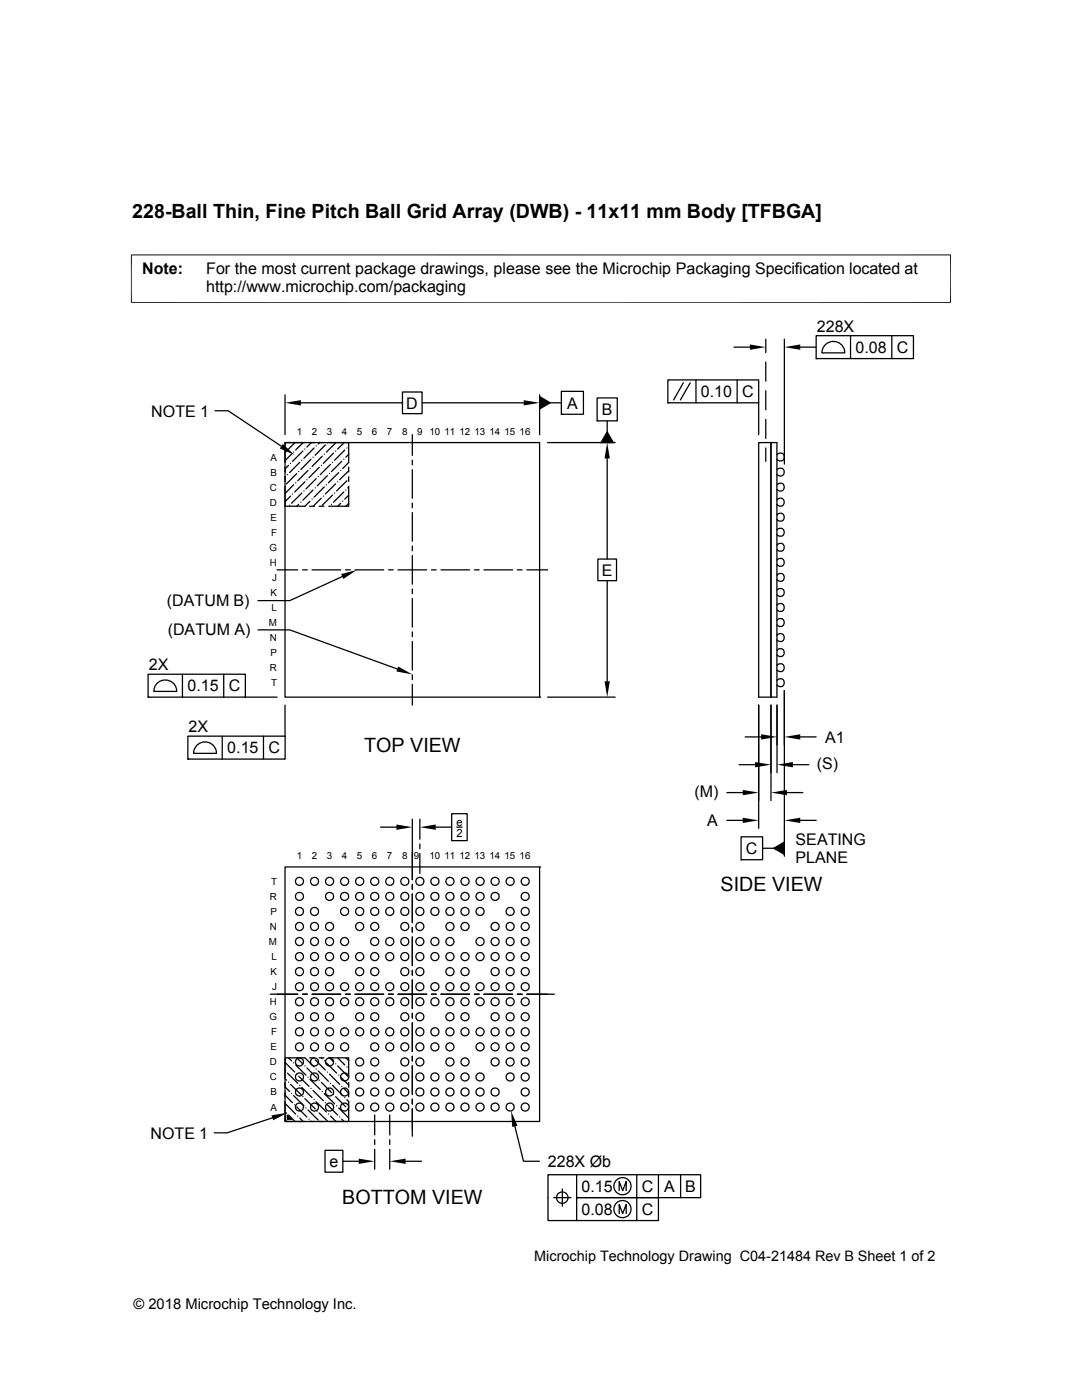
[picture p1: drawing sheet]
<svg xmlns="http://www.w3.org/2000/svg" width="216mm" height="279mm" viewBox="0 0 216 279" stroke-linecap="round" stroke-linejoin="round" font-family="sans-serif">
<g fill="none" stroke="#000" stroke-width=".25">
<path d="M56.9 78.8v7.9M80.3 78.2h3.9v4.3h-3.9zM107.7 79.2l2.1 1.2-2.1 1.2zM107.7 78.8v7.9M112 78.1h4.4v4.6h-4.4zM119.1 79.4h4.1v4.6h-4.1zM133.3 75.8h18.1v4.6h-18.1zM136.4 76.4l-2 3.4M137.7 76.4l-1.9 3.4M138.9 75.8v4.6M146.5 69.3h3.1M147.1 75.8v4.6"/>
<path d="M152.8 67.7v2.7M152.8 72.3v3.8M152.8 78v3.8M156.5 67.7v24.9M159.7 69.3h3.2M162.9 67h19.4v4.6h-19.4zM162.9 71.6h.1M164.8 68.7a2.28 2.28 0 0 1 2.4-.4 2.28 2.28 0 0 1 1.4 2.1h-4.6l.3-1.2zM169.7 67v4.6M177.9 67v4.6M42.9 82h2.6l10.6 7M56.9 93.2v1"/>
<path d="M56.9 95.1v1M56.9 97v4h3.9M56.9 88.3h50.8v50.8h-50.8zM57 95.1l-.1 .1M57 88.6h.1M57.4 94.7h.1M57.6 92.9l-.7 .7M58 99l-1.1 1.1M58 92.5h.1M58.2 90.6l-1.3 1.3M58.4 98.6h.1M58.6 96.8l-1.7 1.7"/>
<path d="M58.6 90.2h.1M58.8 88.4l-1.9 1.9M59 96.4h.1M59.2 94.5l-2 2.1M59.6 94.1h.1M59.8 92.3l-2 2M60 80.4h20.3M60.2 98.4l-2 2M60.2 91.9h.1M60.4 90l-2 2.1M60.5 88.3l-1.5 1.5M60.6 98h.1"/>
<path d="M60.8 96.2l-2 2M60.8 88.3h-3.9v4M60.8 89.6h.1M61.2 95.7h.1M61.4 93.9l-2 2M61.8 88.3h.9M61.8 93.5h.1M62.1 91.7l-2.1 2M62.1 88.3l-.9 .9M62.3 99.6h.1M62.5 97.8l-2.1 2M62.5 91.2h.1"/>
<path d="M62.7 89.4l-2.1 2.1M62.9 97.4h.1M63.1 95.5l-2.1 2.1M63.1 89h.1M63.5 95.1h.1M63.7 93.3l-2 2M63.7 88.3h.9M63.8 88.3l-.3 .3M64.1 92.9h.1M64.1 99.4l-1.6 1.6M64.3 91l-2 2.1M64.5 99h.1"/>
<path d="M64.7 90.6h.1M64.7 97.2l-2 2M64.9 88.8l-2 2M65.1 96.8h.1M65.3 94.9l-2 2.1M65.3 88.4h.1M65.6 88.3h4v4l-1.2 1.2M65.7 94.5h.1M65.9 92.7l-2 2M66.4 92.3h.1M66.4 98.8l-2.1 2M66.5 90.4l-2 2.1"/>
<path d="M66.8 98.4h.1M67 90h.1M67 96.6l-2.1 2M67 88.3l-1.9 1.9M67.4 96.2h.1M67.6 94.3l-2.1 2.1M68 93.9h.1M68.2 92.1l-2.1 2M68.6 91.7h.1M68.6 98.2l-2.1 2M68.7 88.3l-1.3 1.3M68.8 89.8l-2 2.1"/>
<path d="M69 97.8h.1M69.2 89.4h.1M69.2 95.9l-2 2.1M69.6 90.7l-.6 .5M69.6 94l-1.8 1.7M69.6 97v4h-4M69.6 93.2v1M69.6 95.1v1M69.6 97.2l-.2 .2M69.6 98.8l-.8 .8M82.3 86.7v4.2M82.3 91.8v1"/>
<path d="M82.3 93.7v5.7M84.2 80.4h20.3M109.3 88.3h13.4M109.8 80.4h2.2M112 82.7h.1M119.1 84h.1M121.2 86.2l1.2 2.1h-2.5zM121.2 84v2.2M121.2 91.5v20.1M133.3 80.4h.1M151.4 80.4v6.3M151.4 88.3h2.4v50.8v-50.8h1.2v50.8h-3.6z"/>
<path d="M152.8 83.7v3.8M152.8 89.4v2.7M155 90.8l.8-.4a.81 .81 0 0 1 .7 .8 .81 .81 0 0 1-.7 .8l-.8-.3M155 93.7l.8-.3a.8 .8 0 0 1 .7 .8 .8 .8 0 0 1-.7 .8l-.8-.3M155 96.8l.8-.4a.8 .8 0 0 1 .7 .8 .8 .8 0 0 1-.7 .8l-.8-.3M155 99.8l.8-.4a.81 .81 0 0 1 .7 .8 .81 .81 0 0 1-.7 .8l-.8-.3M55.3 113.7h4.1M57.8 100.8h.1M59.6 100.6l-.4 .4M60 100.2h.1M60.4 113.7h.9M61.8 101h.9"/>
<path d="M61.8 100l-.9 1M62.3 113.7h5.7M63.7 101h.9M66.1 100.6h.1M68 100.4l-.6 .6M68.3 115.1l-10.5 4.8h-6.3M68.4 100h.1M68.9 113.7h1M69.6 100.5l-.6 .5M70.8 113.7h5.8M77.5 113.7h1M79.4 113.7h5.7"/>
<path d="M82.3 100.4v.9M82.3 102.3v5.7M82.3 109v.9M82.3 110.9v5.7M82.3 117.5v1M82.3 119.4v5.8M86.1 113.7h.9M88 113.7h5.7M94.7 113.7h.9M96.6 113.7h5.7M103.2 113.7h1M105.1 113.7h4.2"/>
<path d="M119.3 111.6h3.7v4.3h-3.7zM121.2 115.9v20.1M155 102.8l.8-.4a.81 .81 0 0 1 .7 .8 .81 .81 0 0 1-.7 .8l-.8-.3M155 105.8l.8-.4a.81 .81 0 0 1 .7 .8 .81 .81 0 0 1-.7 .8l-.8-.3M155 108.8l.8-.4a.8 .8 0 0 1 .7 .8 .8 .8 0 0 1-.7 .8l-.8-.3M155 111.8l.8-.4a.8 .8 0 0 1 .7 .8 .8 .8 0 0 1-.7 .8l-.8-.3M155 114.8l.8-.4a.8 .8 0 0 1 .7 .8 .8 .8 0 0 1-.7 .8l-.8-.3M155 117.8l.8-.4a.8 .8 0 0 1 .7 .8 .8 .8 0 0 1-.7 .8l-.8-.3M29.5 134.6h19.5v4.5h-19.5zM29.5 139.1h.1M31.4 136.3a2.29 2.29 0 0 1 2.5-.4 2.29 2.29 0 0 1 1.4 2.1h-4.6l.3-1.2zM36.4 134.6v4.5"/>
<path d="M44.6 134.6v4.5M48.9 139.1h6.4M51.5 125.7h6.3l21.5 7.8M82.3 126.1v1M82.3 128v5.7M82.3 134.7v.9M82.3 136.6v4.1M107.7 139.1h.1M109.3 139.1h13.4M155 126.8l.8-.4a.81 .81 0 0 1 .7 .8 .81 .81 0 0 1-.7 .8l-.8-.3M155 129.8l.8-.4a.8 .8 0 0 1 .7 .8 .8 .8 0 0 1-.7 .8l-.8-.3M155 120.8l.8-.4a.81 .81 0 0 1 .7 .8 .81 .81 0 0 1-.7 .8l-.8-.3"/>
<path d="M155 123.8l.8-.4a.81 .81 0 0 1 .7 .8 .81 .81 0 0 1-.7 .8l-.8-.3M155 135.8l.8-.4a.81 .81 0 0 1 .7 .8 .81 .81 0 0 1-.7 .9l-.8-.4M155 132.8l.8-.4a.8 .8 0 0 1 .7 .8 .8 .8 0 0 1-.7 .8l-.8-.3M156.5 137.8v33.1M37.5 146.9h19.4v4.6h-19.4zM37.5 151.5h.1M39.4 148.6a2.29 2.29 0 0 1 2.5-.3 2.29 2.29 0 0 1 1.3 2h-4.6l.4-1.1zM44.3 146.9v4.6M52.6 146.9v4.6M56.9 140.7v6.2M145 158.2h3.2M147.5 152.6h3.2"/>
<path d="M148.7 147.1h3.2M151.4 140.7v24.6M153.8 140.7v19.1M155 140.7v13.5M157 158.2h3.2M158.2 152.6h3.2M159.7 147.1h3.2M56.9 173h50.8v50.8h-50.8zM75.9 165.1h3.2M82.3 163.5v12.1M82.3 176.5v1M82.3 178.4v5.7"/>
<path d="M83.8 163.5v4M83.8 168.4v1M83.8 170.3v4M87 165.1h3.1M90.1 162.4h3.1v5.4h-3.1zM91.1 165.1h1.1M107.7 173h.1M145 163.7h3.2M147.9 167h4.3v4.6h-4.3zM147.9 171.6h.1M152.2 169.3h2.2M154.4 169.3l2.1-1.2v2.4z"/>
<path d="M159.7 163.7h3.2M53.9 198.4h5.5M61.3 198.4h-.9M68 198.4h-5.7M69.9 198.4h-1M76.6 198.4h-5.8M78.5 198.4h-1M82.3 185.1v.9M82.3 187v5.7M82.3 193.7v.9M82.3 195.6v5.7M85.1 198.4h-5.7"/>
<path d="M87 198.4h-.9M93.7 198.4h-5.7M95.6 198.4h-.9M102.3 198.4h-5.7M104.2 198.4h-1M110.6 198.4h-5.5M56.9 219.9v3.9h3.9M56.9 216v1M56.9 218v.9M56.9 212l1.9 2M56.9 215.3l.3 .3M56.9 216.9l.9 .9"/>
<path d="M56.9 218.6l1.5 1.5M57 213.7h.1M57.4 214.2l2 2M57.6 216h.1M57.6 211.1l.6 .6M58 216.4l2 2M58.2 218.2h.1M58.6 212.1h.1M58.6 218.7l2 2M59 212.5l2 2.1M59.2 214.4h.1M59.2 211.1l1.2 1.2"/>
<path d="M59.6 214.8l2.1 2M59.8 216.6h.1M60.2 217l2.1 2.1M60.4 218.9h.1M60.8 211.1h-3.9v4M60.8 212.7h.1M60.8 219.3l2.1 2M60.9 211.1l1.8 1.8M61.2 213.1l2.1 2.1M61.4 215h.1M61.8 211.1h.9M61.8 215.4l2.1 2"/>
<path d="M62.1 217.2h.1M62.5 217.6l2 2.1M62.7 219.5h.1M62.9 211.5l2 2.1M63.1 213.3h.1M63.1 219.9l2 2M63.5 213.7l2 2.1M63.7 211.1h.9M63.7 215.6h.1M64.1 216l2 2M64.1 211.1l.2 .2M64.3 217.8h.1"/>
<path d="M64.7 211.7h.1M64.7 218.2l2.1 2.1M65.1 212.1l2.1 2.1M65.3 214h.1M65.6 211.1h4v4M65.7 214.4l2.1 2M65.8 211.1l.7 .8M65.9 216.2h.1M66.4 216.6l2 2.1M66.5 218.4h.1M67 212.3h.1M67 218.9l2 2"/>
<path d="M67.4 212.7l2 2.1M67.4 211.1l1.4 1.4M67.6 214.6h.1M68 215l1.6 1.6M68.2 216.8h.1M68.6 217.2l1 1M68.8 219.1h.1M69 211.1l.6 .6M69.2 212.9h.1M69.2 219.5l.4 .4v3.9h-4M69.6 216v1M69.6 218v.9"/>
<path d="M82.3 202.2v1M82.3 204.1v5.7M82.3 210.8v1M82.3 212.7v5.7M82.3 219.4v.9M54.3 223.1l-9 3h-2.6M56.9 223.5l.3 .3M57 220.3l2 2M57.2 222.1h.1M57.3 222.5l.9 .9h-.9zM57.6 222.5l1.3 1.3M58.8 220.5h.1"/>
<path d="M59.2 220.9l2 2M59.4 222.7h.1M59.8 223.1l.7 .7M61 221.1h.1M61.4 221.5l2.1 2M61.7 223.4h.1M61.8 223.8h.9M62.1 223.8h.1M63.3 221.7h.1M63.7 223.8h.9M63.7 222.1l1.7 1.7M64.9 229.6h3.5v4.3h-3.5z"/>
<path d="M64.9 220.1h.1M65.3 220.5l2.1 2M65.5 222.3h.1M65.9 222.7l1.1 1.1M67.2 220.7h.1M67.6 221.1l2 2M67.8 222.9h.1M68.2 223.4l.5 .4M68.4 231.8h3.2M69.4 221.3h.1M74.8 222.5v4M74.8 227.5v.9"/>
<path d="M74.8 229.4v3.9M77.8 222.5v4M77.8 227.5v.9M77.8 229.4v3.9M80.9 231.8h3.2M82.3 221.3v5.5M102.7 224.8l1.8 7h3.1M110.5 239h3.4M112.2 237.3v3.4M115.1 234.4v4.6h16.3v4.6h-22.1v-9.2h30.5v4.6h-24.7v4.6M123.5 237.6v-1.8l.7 1.8 .7-1.8v1.8M127.1 234.4v9.2"/>
<path d="M131.4 234.4v4.6M135.8 234.4v4.6M123.5 242.2v-1.8l.7 1.8 .7-1.8v1.8"/>
<circle cx="59.8" cy="178.9" r=".8"/>
<circle cx="59.8" cy="175.9" r=".8"/>
<circle cx="62.8" cy="175.9" r=".8"/>
<circle cx="65.8" cy="175.9" r=".8"/>
<circle cx="65.8" cy="178.9" r=".8"/>
<circle cx="68.8" cy="175.9" r=".81"/>
<circle cx="68.8" cy="178.9" r=".81"/>
<circle cx="71.8" cy="175.9" r=".81"/>
<circle cx="71.8" cy="178.9" r=".81"/>
<circle cx="74.8" cy="175.9" r=".81"/>
<circle cx="74.8" cy="178.9" r=".81"/>
<circle cx="77.8" cy="175.9" r=".81"/>
<circle cx="77.8" cy="178.9" r=".81"/>
<circle cx="80.8" cy="178.9" r=".81"/>
<circle cx="80.8" cy="175.9" r=".81"/>
<circle cx="83.8" cy="175.9" r=".8"/>
<circle cx="83.8" cy="178.9" r=".8"/>
<circle cx="86.8" cy="175.9" r=".8"/>
<circle cx="86.8" cy="178.9" r=".8"/>
<circle cx="89.8" cy="178.9" r=".81"/>
<circle cx="89.8" cy="175.9" r=".81"/>
<circle cx="92.8" cy="175.9" r=".81"/>
<circle cx="92.8" cy="178.9" r=".81"/>
<circle cx="95.8" cy="175.9" r=".81"/>
<circle cx="95.8" cy="178.9" r=".81"/>
<circle cx="98.8" cy="175.9" r=".81"/>
<circle cx="98.8" cy="178.9" r=".81"/>
<circle cx="101.8" cy="175.9" r=".81"/>
<circle cx="104.8" cy="178.9" r=".8"/>
<circle cx="104.8" cy="175.9" r=".8"/>
<circle cx="59.8" cy="199.9" r=".8"/>
<circle cx="59.8" cy="196.9" r=".8"/>
<circle cx="59.8" cy="184.9" r=".81"/>
<circle cx="59.8" cy="187.9" r=".81"/>
<circle cx="59.8" cy="190.9" r=".81"/>
<circle cx="59.8" cy="193.9" r=".81"/>
<circle cx="59.8" cy="181.9" r=".81"/>
<circle cx="62.8" cy="199.9" r=".8"/>
<circle cx="62.8" cy="184.9" r=".81"/>
<circle cx="62.8" cy="187.9" r=".81"/>
<circle cx="62.8" cy="190.9" r=".81"/>
<circle cx="62.8" cy="196.9" r=".81"/>
<circle cx="62.8" cy="193.9" r=".81"/>
<circle cx="62.8" cy="181.9" r=".81"/>
<circle cx="65.8" cy="199.9" r=".8"/>
<circle cx="65.8" cy="184.9" r=".81"/>
<circle cx="65.8" cy="187.9" r=".81"/>
<circle cx="65.8" cy="190.9" r=".81"/>
<circle cx="65.8" cy="196.9" r=".81"/>
<circle cx="65.8" cy="193.9" r=".81"/>
<circle cx="68.8" cy="199.9" r=".81"/>
<circle cx="68.8" cy="187.9" r=".81"/>
<circle cx="68.8" cy="190.9" r=".81"/>
<circle cx="68.8" cy="196.9" r=".81"/>
<circle cx="68.8" cy="181.9" r=".81"/>
<circle cx="71.8" cy="199.9" r=".81"/>
<circle cx="71.8" cy="184.9" r=".81"/>
<circle cx="71.8" cy="190.9" r=".81"/>
<circle cx="71.8" cy="196.9" r=".81"/>
<circle cx="71.8" cy="181.9" r=".81"/>
<circle cx="71.8" cy="193.9" r=".81"/>
<circle cx="74.8" cy="199.9" r=".81"/>
<circle cx="74.8" cy="184.9" r=".81"/>
<circle cx="74.8" cy="187.9" r=".81"/>
<circle cx="74.8" cy="190.9" r=".81"/>
<circle cx="74.8" cy="196.9" r=".81"/>
<circle cx="74.8" cy="181.9" r=".81"/>
<circle cx="74.8" cy="193.9" r=".81"/>
<circle cx="77.8" cy="199.9" r=".81"/>
<circle cx="77.8" cy="190.9" r=".81"/>
<circle cx="77.8" cy="187.9" r=".81"/>
<circle cx="77.8" cy="196.9" r=".81"/>
<circle cx="77.8" cy="181.9" r=".81"/>
<circle cx="80.8" cy="199.9" r=".81"/>
<circle cx="80.8" cy="196.9" r=".81"/>
<circle cx="80.8" cy="190.9" r=".81"/>
<circle cx="80.8" cy="184.9" r=".81"/>
<circle cx="80.8" cy="187.9" r=".81"/>
<circle cx="80.8" cy="181.9" r=".81"/>
<circle cx="80.8" cy="193.9" r=".81"/>
<circle cx="83.8" cy="199.9" r=".8"/>
<circle cx="83.8" cy="184.9" r=".81"/>
<circle cx="83.8" cy="187.9" r=".81"/>
<circle cx="83.8" cy="190.9" r=".81"/>
<circle cx="83.8" cy="196.9" r=".81"/>
<circle cx="83.8" cy="193.9" r=".81"/>
<circle cx="83.8" cy="181.9" r=".81"/>
<circle cx="86.8" cy="199.9" r=".8"/>
<circle cx="86.8" cy="187.9" r=".81"/>
<circle cx="86.8" cy="190.9" r=".81"/>
<circle cx="86.8" cy="196.9" r=".81"/>
<circle cx="86.8" cy="181.9" r=".81"/>
<circle cx="89.8" cy="196.9" r=".81"/>
<circle cx="89.8" cy="199.9" r=".81"/>
<circle cx="89.8" cy="184.9" r=".81"/>
<circle cx="89.8" cy="187.9" r=".81"/>
<circle cx="89.8" cy="190.9" r=".81"/>
<circle cx="89.8" cy="181.9" r=".82"/>
<circle cx="89.8" cy="193.9" r=".82"/>
<circle cx="92.8" cy="199.9" r=".81"/>
<circle cx="92.8" cy="184.9" r=".81"/>
<circle cx="92.8" cy="190.9" r=".81"/>
<circle cx="92.8" cy="196.9" r=".81"/>
<circle cx="92.8" cy="181.9" r=".81"/>
<circle cx="92.8" cy="193.9" r=".81"/>
<circle cx="95.8" cy="199.9" r=".81"/>
<circle cx="95.8" cy="187.9" r=".81"/>
<circle cx="95.8" cy="190.9" r=".81"/>
<circle cx="95.8" cy="196.9" r=".81"/>
<circle cx="95.8" cy="181.9" r=".81"/>
<circle cx="98.8" cy="199.9" r=".81"/>
<circle cx="98.8" cy="190.9" r=".81"/>
<circle cx="98.8" cy="184.9" r=".81"/>
<circle cx="98.8" cy="187.9" r=".81"/>
<circle cx="98.8" cy="196.9" r=".81"/>
<circle cx="98.8" cy="193.9" r=".81"/>
<circle cx="101.8" cy="199.9" r=".81"/>
<circle cx="101.8" cy="196.9" r=".81"/>
<circle cx="101.8" cy="190.9" r=".81"/>
<circle cx="101.8" cy="184.9" r=".81"/>
<circle cx="101.8" cy="187.9" r=".81"/>
<circle cx="101.8" cy="193.9" r=".81"/>
<circle cx="101.8" cy="181.9" r=".81"/>
<circle cx="104.8" cy="199.9" r=".8"/>
<circle cx="104.8" cy="196.9" r=".8"/>
<circle cx="104.8" cy="184.9" r=".81"/>
<circle cx="104.8" cy="187.9" r=".81"/>
<circle cx="104.8" cy="190.9" r=".81"/>
<circle cx="104.8" cy="193.9" r=".81"/>
<circle cx="104.8" cy="181.9" r=".81"/>
<circle cx="59.8" cy="217.9" r=".8"/>
<circle cx="59.8" cy="208.9" r=".81"/>
<circle cx="59.8" cy="211.9" r=".81"/>
<circle cx="59.8" cy="205.9" r=".81"/>
<circle cx="59.8" cy="202.9" r=".81"/>
<circle cx="59.8" cy="214.9" r=".81"/>
<circle cx="62.8" cy="208.9" r=".81"/>
<circle cx="62.8" cy="211.9" r=".81"/>
<circle cx="62.8" cy="205.9" r=".81"/>
<circle cx="62.8" cy="214.9" r=".81"/>
<circle cx="62.8" cy="202.9" r=".81"/>
<circle cx="65.8" cy="208.9" r=".81"/>
<circle cx="65.8" cy="211.9" r=".81"/>
<circle cx="65.8" cy="205.9" r=".81"/>
<circle cx="65.8" cy="217.9" r=".81"/>
<circle cx="65.8" cy="202.9" r=".81"/>
<circle cx="68.8" cy="208.9" r=".81"/>
<circle cx="68.8" cy="205.9" r=".81"/>
<circle cx="68.8" cy="217.9" r=".81"/>
<circle cx="68.8" cy="214.9" r=".81"/>
<circle cx="71.8" cy="211.9" r=".81"/>
<circle cx="71.8" cy="205.9" r=".81"/>
<circle cx="71.8" cy="217.9" r=".81"/>
<circle cx="71.8" cy="202.9" r=".81"/>
<circle cx="71.8" cy="214.9" r=".81"/>
<circle cx="74.8" cy="208.9" r=".81"/>
<circle cx="74.8" cy="211.9" r=".81"/>
<circle cx="74.8" cy="217.9" r=".81"/>
<circle cx="74.8" cy="202.9" r=".81"/>
<circle cx="74.8" cy="214.9" r=".81"/>
<circle cx="74.8" cy="205.9" r=".81"/>
<circle cx="77.8" cy="205.9" r=".81"/>
<circle cx="77.8" cy="208.9" r=".81"/>
<circle cx="77.8" cy="217.9" r=".81"/>
<circle cx="77.8" cy="214.9" r=".81"/>
<circle cx="80.8" cy="217.9" r=".81"/>
<circle cx="80.8" cy="205.9" r=".81"/>
<circle cx="80.8" cy="208.9" r=".81"/>
<circle cx="80.8" cy="211.9" r=".81"/>
<circle cx="80.8" cy="202.9" r=".81"/>
<circle cx="80.8" cy="214.9" r=".81"/>
<circle cx="83.8" cy="208.9" r=".81"/>
<circle cx="83.8" cy="211.9" r=".81"/>
<circle cx="83.8" cy="205.9" r=".81"/>
<circle cx="83.8" cy="217.9" r=".81"/>
<circle cx="83.8" cy="214.9" r=".81"/>
<circle cx="83.8" cy="202.9" r=".81"/>
<circle cx="86.8" cy="208.9" r=".81"/>
<circle cx="86.8" cy="205.9" r=".81"/>
<circle cx="86.8" cy="217.9" r=".81"/>
<circle cx="86.8" cy="214.9" r=".81"/>
<circle cx="89.8" cy="217.9" r=".81"/>
<circle cx="89.8" cy="211.9" r=".81"/>
<circle cx="89.8" cy="208.9" r=".81"/>
<circle cx="89.8" cy="205.9" r=".81"/>
<circle cx="89.8" cy="202.9" r=".82"/>
<circle cx="89.8" cy="214.9" r=".82"/>
<circle cx="92.8" cy="211.9" r=".81"/>
<circle cx="92.8" cy="205.9" r=".81"/>
<circle cx="92.8" cy="217.9" r=".81"/>
<circle cx="92.8" cy="202.9" r=".81"/>
<circle cx="92.8" cy="214.9" r=".81"/>
<circle cx="95.8" cy="208.9" r=".81"/>
<circle cx="95.8" cy="205.9" r=".81"/>
<circle cx="95.8" cy="217.9" r=".81"/>
<circle cx="95.8" cy="214.9" r=".81"/>
<circle cx="98.8" cy="205.9" r=".81"/>
<circle cx="98.8" cy="208.9" r=".81"/>
<circle cx="98.8" cy="211.9" r=".81"/>
<circle cx="98.8" cy="217.9" r=".81"/>
<circle cx="98.8" cy="202.9" r=".81"/>
<circle cx="101.8" cy="205.9" r=".81"/>
<circle cx="101.8" cy="208.9" r=".81"/>
<circle cx="101.8" cy="211.9" r=".81"/>
<circle cx="101.8" cy="202.9" r=".81"/>
<circle cx="101.8" cy="214.9" r=".81"/>
<circle cx="104.8" cy="217.9" r=".8"/>
<circle cx="104.8" cy="208.9" r=".81"/>
<circle cx="104.8" cy="211.9" r=".81"/>
<circle cx="104.8" cy="205.9" r=".81"/>
<circle cx="104.8" cy="214.9" r=".81"/>
<circle cx="104.8" cy="202.9" r=".81"/>
<circle cx="59.8" cy="220.9" r=".8"/>
<circle cx="62.8" cy="220.9" r=".8"/>
<circle cx="65.8" cy="220.9" r=".8"/>
<circle cx="68.8" cy="220.9" r=".81"/>
<circle cx="71.8" cy="220.9" r=".81"/>
<circle cx="74.8" cy="220.9" r=".81"/>
<circle cx="77.8" cy="220.9" r=".81"/>
<circle cx="80.8" cy="220.9" r=".81"/>
<circle cx="83.8" cy="220.9" r=".8"/>
<circle cx="86.8" cy="220.9" r=".8"/>
<circle cx="89.8" cy="220.9" r=".81"/>
<circle cx="92.8" cy="220.9" r=".81"/>
<circle cx="95.8" cy="220.9" r=".81"/>
<circle cx="98.8" cy="220.9" r=".81"/>
<circle cx="101.8" cy="220.9" r=".81"/>
<circle cx="104.8" cy="220.9" r=".8"/>
<circle cx="112.2" cy="239" r="1.14"/>
<circle cx="124.2" cy="236.7" r="1.71"/>
<circle cx="124.2" cy="241.3" r="1.71"/>
</g>
<g fill="#000">
<path d="M56.9 80.4l3.1-.5v1zM104.5 79.9l3.2 .5-3.2 .5zM149.6 68.7l3.2 .6-3.2 .5zM156.5 69.3l3.2-.6v1.1zM56.4 88.6l2.4 2.2-3-1.3zM107.7 79.2l2.1 1.2-2.1 1.2zM121.2 88.3l.5 3.2h-1.1zM121.2 86.2l1.2 2.1h-2.5zM68.1 114.6l3.1-.9-2.7 1.8zM79.5 133l2.8 1.6-3.2-.6zM120.6 136h1.1l-.5 3.1zM148.2 157.6l3.2 .6-3.2 .5z"/>
<path d="M150.7 152.1l3.1 .5-3.1 .5zM151.9 146.5l3.1 .6-3.1 .5zM153.8 158.2l3.2-.6v1.1zM155 152.6l3.2-.5v1zM156.5 147.1l3.2-.6v1.1zM79.1 164.5l3.2 .6-3.2 .5zM83.8 165.1l3.2-.6v1.1zM148.2 163.2l3.2 .5-3.2 .6zM154.4 169.3l2.1-1.2v2.4zM156.5 163.7l3.2-.5v1.1zM54.2 222.6l3.1-.5-2.8 1.5zM57.3 222.5l.9 .9h-.9z"/>
<path d="M71.6 231.2l3.2 .6-3.2 .5zM77.8 231.8l3.1-.6v1.1zM102 221.7l1.3 3-1.1 .2z"/>
</g>
<path d="M26.1 50.9h163.7M26.2 50.8v9.7M189.7 50.8v9.7M26.1 60.4h163.7" fill="none" stroke="#000" stroke-width=".2"/>
<g font-size="3.9">
<text x="26.4" y="43.5">228-Ball Thin, Fine Pitch Ball Grid Array (DWB) - 11x11 mm Body [TFBGA]</text>
<text x="72.6" y="150.1">TOP VIEW</text>
<text x="143.8" y="177.8">SIDE VIEW</text>
<text x="68.3" y="240.3">BOTTOM VIEW</text>
</g>
<g font-size="3.2">
<text x="28.4" y="54.6">Note:</text>
<text x="41.1" y="58.3">http://www.microchip.com/packaging</text>
<text x="41.1" y="54.6">For the most current package drawings, please see the Microchip Packaging Specification located at</text>
<text x="163" y="66.2">228X</text>
<text x="170.7" y="70.4">0.08</text>
<text x="178.9" y="70.4">C</text>
<text x="30.2" y="83.1">NOTE 1</text>
<text x="81.1" y="81.5">D</text>
<text x="113.2" y="81.5">A</text>
<text x="120.1" y="82.8">B</text>
<text x="139.9" y="79.2">0.10</text>
<text x="148.1" y="79.2">C</text>
<text x="120.1" y="114.9">E</text>
<text x="33.3" y="121">(DATUM B)</text>
<text x="33.5" y="126.8">(DATUM A)</text>
<text x="29.7" y="133.8">2X</text>
<text x="37.4" y="138">0.15</text>
<text x="45.6" y="138">C</text>
<text x="37.6" y="146.1">2X</text>
<text x="164.6" y="148.2">A1</text>
<text x="45.4" y="150.3">0.15</text>
<text x="53.6" y="150.3">C</text>
<text x="163" y="153.4">(S)</text>
<text x="138.6" y="159">(M)</text>
<text x="141.1" y="164.9">A</text>
<text x="148.8" y="170.4">C</text>
<text x="158.7" y="168.6">SEATING</text>
<text x="158.7" y="172.3">PLANE</text>
<text x="30" y="227.2">NOTE 1</text>
<text x="65.7" y="232.9">e</text>
<text x="109.3" y="232.9">228X Øb</text>
<text x="116.1" y="237.9">0.15</text>
<text x="128.1" y="237.9">C</text>
<text x="132.5" y="237.9">A</text>
<text x="136.7" y="237.9">B</text>
<text x="116.1" y="242.4">0.08</text>
<text x="128.1" y="242.4">C</text>
</g>
<g font-size="2.9">
<text x="106.6" y="251.7">Microchip Technology Drawing C04-21484 Rev B Sheet 1 of 2</text>
<text x="26.6" y="261.3">© 2018 Microchip Technology Inc.</text>
</g>
<g font-size="2.2">
<text x="91.1" y="164.8">e</text>
<text x="91.1" y="167">2</text>
</g>
<g font-size="1.9">
<text x="59.2" y="86.7">1</text>
<text x="62.2" y="86.7">2</text>
<text x="65.2" y="86.7">3</text>
<text x="68.2" y="86.7">4</text>
<text x="71.2" y="86.7">5</text>
<text x="74.2" y="86.7">6</text>
<text x="77.2" y="86.7">7</text>
<text x="80.2" y="86.7">8</text>
<text x="83.2" y="86.7">9</text>
<text x="85.7" y="86.7">10 11 12 13 14 15 16</text>
<text x="54" y="91.9">A</text>
<text x="54" y="94.9">B</text>
<text x="53.9" y="97.9">C</text>
<text x="53.9" y="100.9">D</text>
<text x="54" y="103.9">E</text>
<text x="54.1" y="106.9">F</text>
<text x="53.8" y="109.9">G</text>
<text x="53.9" y="112.9">H</text>
<text x="54" y="118.9">K</text>
<text x="54.3" y="115.9">J</text>
<text x="53.7" y="124.9">M</text>
<text x="54.2" y="121.9">L</text>
<text x="53.9" y="127.9">N</text>
<text x="54" y="130.9">P</text>
<text x="53.9" y="133.9">R</text>
<text x="54.1" y="136.9">T</text>
<text x="59.2" y="171.4">1</text>
<text x="62.2" y="171.4">2</text>
<text x="65.2" y="171.4">3</text>
<text x="68.2" y="171.4">4</text>
<text x="71.2" y="171.4">5</text>
<text x="74.2" y="171.4">6</text>
<text x="77.2" y="171.4">7</text>
<text x="80.2" y="171.4">8 9</text>
<text x="85.7" y="171.4">10 11 12 13 14 15 16</text>
<text x="53.9" y="179.6">R</text>
<text x="54.1" y="176.6">T</text>
<text x="53.9" y="185.6">N</text>
<text x="54" y="182.6">P</text>
<text x="53.7" y="188.6">M</text>
<text x="54.2" y="191.6">L</text>
<text x="54" y="194.6">K</text>
<text x="54.3" y="197.6">J</text>
<text x="53.8" y="203.6">G</text>
<text x="53.9" y="200.6">H</text>
<text x="54" y="209.6">E</text>
<text x="54.1" y="206.6">F</text>
<text x="53.9" y="215.6">C</text>
<text x="53.9" y="212.6">D</text>
<text x="54" y="221.6">A</text>
<text x="54" y="218.6">B</text>
</g>
</svg>
